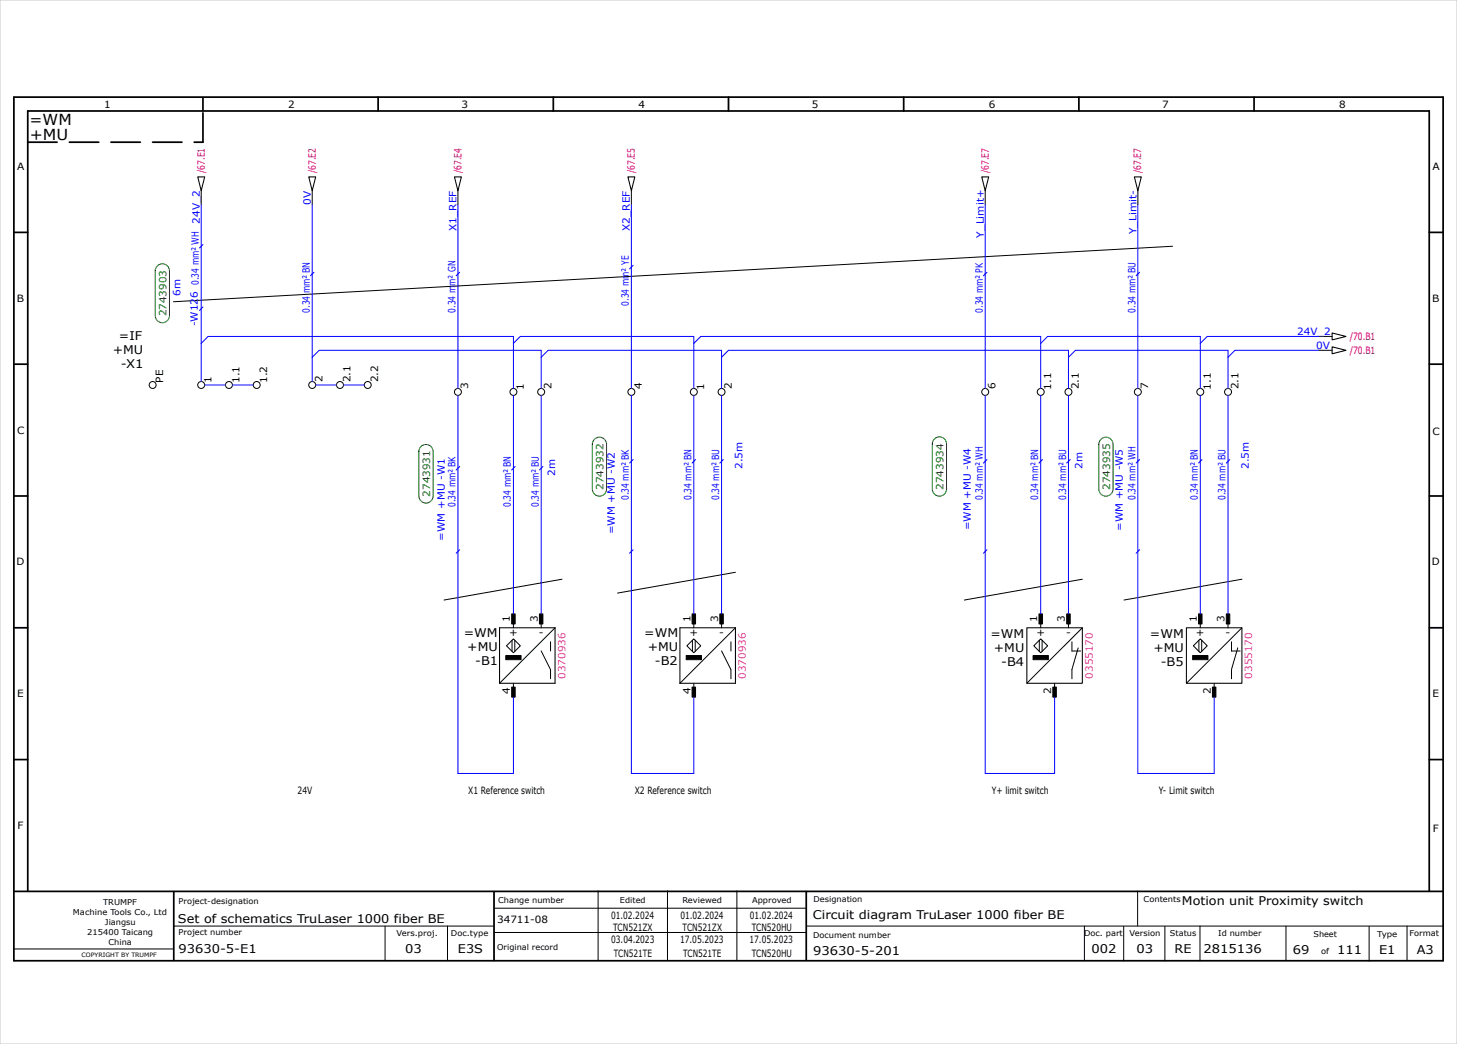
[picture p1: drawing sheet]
<svg xmlns="http://www.w3.org/2000/svg" width="420mm" height="301mm" viewBox="0 0 420 301" stroke-linecap="round" stroke-linejoin="round" font-family="sans-serif">
<g fill="none" stroke="#000" stroke-width=".5">
<path d="M4 28h412v249h-412zM58.5 28.2v3.8M109 28v4M159.5 28v4M210 28v4M260.5 28v4M311 28v4M361.5 28v4M4 67h4M412 67h4M4 105h4M412 105h4"/>
<path d="M4 143h4M412 143h4M4 181h4M412 181h4M4 219h4M412 219h4M4 257h412M8 257v-225h404v225M50.1 257.1v19.8M142.4 257.2v19.8M232.4 257.1v19.7"/>
</g>
<g fill="none" stroke="#000" stroke-width=".29">
<path d="M58 55v4M90 55v4M132 55v4M182 55v4M284 55v4M328 55v4M338 71l-288 16M380 97h4M380 101h4M148 179v2M156 179v2M162 167l-34 6"/>
<path d="M200 179v2M208 179v2M212 165l-34 6M300 179v2M308 179v2M312 167l-34 6M346 179v2M354 179v2M358 167l-34 6M146 186.2l2-2 2 2-2 2zM147.6 184.6v3.2M148 197v2"/>
<path d="M148.4 184.6v3.2M156 187.7l2.7 5.3M158.7 185v2.7M158.7 193v2.7M160 181l-16 16M199.6 184.6v3.2M200 184.2l2 2-2 2-2-2zM200 197v2M200.4 184.6v3.2M208 187.7l2.7 5.3M210.7 185v2.7M210.7 193v2.7"/>
<path d="M212 181l-16 16M299.6 184.6v3.2M300 184.2l2 2-2 2-2-2zM300.4 184.6v3.2M304 197v2M309 185v2.7h2.5M309 193v2.7M310.8 186.8l-1.8 6.2M312 181l-16 16M345.6 184.6v3.2M346 184.2l2 2-2 2-2-2zM346.4 184.6v3.2"/>
<path d="M350 197v2M355 185v2.7h2.5M355 193v2.7M356.8 186.8l-1.8 6.2M358 181l-16 16M172.4 256.9v20M192.4 256.9v20M212.4 256.9v20M327.9 256.9v10M4.1 273.6h45.7M50.1 267h92.2M111 267v10"/>
<path d="M129 267v10M142.4 261.9h90M142.4 268.9h90M232.5 267h183.5M312.6 267v10M323.9 267.1v10M335.8 267.1v10M345.9 267v10.1M370.7 267v9.8M394.7 267.1v10M405.6 267v10"/>
<circle cx="44" cy="111" r="1"/>
<circle cx="58" cy="111" r="1"/>
<circle cx="66" cy="111" r="1"/>
<circle cx="74" cy="111" r="1"/>
<circle cx="90" cy="111" r="1"/>
<circle cx="98" cy="111" r="1"/>
<circle cx="106" cy="111" r="1"/>
<circle cx="132" cy="113" r="1"/>
<circle cx="148" cy="113" r="1"/>
<circle cx="156" cy="113" r="1"/>
<circle cx="182" cy="113" r="1"/>
<circle cx="200" cy="113" r="1"/>
<circle cx="208" cy="113" r="1"/>
<circle cx="284" cy="113" r="1"/>
<circle cx="300" cy="113" r="1"/>
<circle cx="308" cy="113" r="1"/>
<circle cx="328" cy="113" r="1"/>
<circle cx="346" cy="113" r="1"/>
<circle cx="354" cy="113" r="1"/>
</g>
<path d="M8 41h50.5M58.5 41v-8.8" fill="none" stroke="#000" stroke-width=".5" stroke-dasharray="8.5 3.5"/>
<path d="M0 0h420v301h-420z" fill="none" stroke="#c9c9c9" stroke-width=".29"/>
<path d="M57 51h2l-1 4zM89 51h2l-1 4zM131 51h2l-1 4zM181 51h2l-1 4zM283 51h2l-1 4zM327 51h2l-1 4zM384 96l4 1-4 1zM384 100l4 1-4 1zM144 181h16v16h-16zM196 181h16v16h-16zM296 181h16v16h-16zM342 181h16v16h-16z" fill="none" stroke="#000" stroke-width=".3"/>
<g fill="#000" stroke="#000" stroke-width=".29">
<path d="M147.5 177h1v2.9h-1z" fill-rule="evenodd"/>
<path d="M155.5 177h1v2.9h-1z" fill-rule="evenodd"/>
<path d="M199.5 177h1v2.9h-1z" fill-rule="evenodd"/>
<path d="M207.5 177h1v2.9h-1z" fill-rule="evenodd"/>
<path d="M299.5 177h1v2.9h-1z" fill-rule="evenodd"/>
<path d="M307.5 177h1v2.9h-1z" fill-rule="evenodd"/>
<path d="M345.5 177h1v2.9h-1z" fill-rule="evenodd"/>
<path d="M353.5 177h1v2.9h-1z" fill-rule="evenodd"/>
<path d="M145.8 189h4.4v1.2h-4.4z" fill-rule="evenodd"/>
<path d="M197.8 189h4.4v1.2h-4.4z" fill-rule="evenodd"/>
<path d="M297.8 189h4.4v1.2h-4.4z" fill-rule="evenodd"/>
<path d="M343.8 189h4.4v1.2h-4.4z" fill-rule="evenodd"/>
<path d="M147.5 198.1h1v2.9h-1z" fill-rule="evenodd"/>
<path d="M199.5 198.1h1v2.9h-1z" fill-rule="evenodd"/>
<path d="M303.5 198.1h1v2.9h-1z" fill-rule="evenodd"/>
<path d="M349.5 198.1h1v2.9h-1z" fill-rule="evenodd"/>
</g>
<g fill="none" stroke="#00f" stroke-width=".29">
<path d="M58 59v51M90 59v51M132 59v53M182 59v53M284 59v53M328 59v53M58 99l2-2h88v15M148 99l2-2h50v15M200 99l2-2h98v15M300 99l2-2h44v15M380 97h-32l-2 2M59 111h6"/>
<path d="M67 111h6M90 103l2-2h64v11M91 111h6M99 111h6M132 114v109h16v-22M148 114v63M156 114v63M156 103l2-2h50v11M182 114v109h18v-22M200 114v63M208 114v63M208 103l2-2h98v11"/>
<path d="M284 114v109h20v-22M300 114v63M308 114v63M308 103l2-2h44v11M328 114v109h22v-22M346 114v63M354 114v63M380 101h-24l-2 2"/>
</g>
<g fill="#fff" stroke="#008000" stroke-width=".29">
<path d="M45.4 76.7a2.05 2.05 0 0 1 2.2-.5 2.05 2.05 0 0 1 1.2 1.9v12.9a2.05 2.05 0 0 1-2 2 2.05 2.05 0 0 1-2.1-2v-12.9z" fill-rule="evenodd"/>
<path d="M121.4 128.8a2.05 2.05 0 0 1 2.2-.5 2.05 2.05 0 0 1 1.3 1.9v12.8a2.05 2.05 0 0 1-2.1 2 2.05 2.05 0 0 1-2.1-2v-12.8z" fill-rule="evenodd"/>
<path d="M171.4 126.7a2.05 2.05 0 0 1 2.2-.5 2.05 2.05 0 0 1 1.3 1.9v12.9a2.05 2.05 0 0 1-2.1 2 2.05 2.05 0 0 1-2-2v-12.9z" fill-rule="evenodd"/>
<path d="M269.4 126.6a2.05 2.05 0 0 1 2.2-.5 2.05 2.05 0 0 1 1.2 1.9v13a2.05 2.05 0 0 1-2 2 2.05 2.05 0 0 1-2.1-2v-13z" fill-rule="evenodd"/>
<path d="M317.4 126.7a2.05 2.05 0 0 1 2.2-.5 2.05 2.05 0 0 1 1.2 1.9v12.9a2.05 2.05 0 0 1-2 2 2.05 2.05 0 0 1-2-2v-12.9z" fill-rule="evenodd"/>
</g>
<g fill="none" stroke="#00f" stroke-width=".3">
<path d="M58.5 70.5l-1 1M90.5 78.5l-1 1M132.5 78.5l-1 1M182.5 76.5l-1 1M284.5 78.5l-1 1M328.5 78.5l-1 1M58.5 88.5l-1 1M132.5 134.5l-1 1M148.5 134.5l-1 1M156.5 134.5l-1 1M182.5 132.5l-1 1M200.5 132.5l-1 1"/>
<path d="M208.5 132.5l-1 1M284.5 132.5l-1 1M300.5 132.5l-1 1M308.5 132.5l-1 1M328.5 132.5l-1 1M346.5 132.5l-1 1M354.5 132.5l-1 1M132.5 158.5l-1 1M182.5 158.5l-1 1M284.5 158.5l-1 1M328.5 158.5l-1 1"/>
</g>
<g font-size="4.4">
<text x="8.5" y="36">=WM</text>
<text x="8.6" y="40.5">+MU</text>
</g>
<g font-size="3.5">
<text x="34.3" y="98">=IF</text>
<text x="32.5" y="102">+MU</text>
<text x="34.8" y="106">-X1</text>
<text x="133.7" y="183.7">=WM</text>
<text x="185.7" y="183.7">=WM</text>
<text x="285.5" y="184">=WM</text>
<text x="331.5" y="184">=WM</text>
<text x="134.7" y="187.7">+MU</text>
<text x="137" y="191.7">-B1</text>
<text x="186.7" y="187.7">+MU</text>
<text x="188.8" y="191.7">-B2</text>
<text x="286.5" y="188">+MU</text>
<text x="332.5" y="188">+MU</text>
<text x="288.6" y="192">-B4</text>
<text x="334.6" y="192">-B5</text>
<text x="340.7" y="261">Motion unit Proximity switch</text>
<text x="51.3" y="266">Set of schematics TruLaser 1000 fiber BE</text>
<text x="234.3" y="265">Circuit diagram TruLaser 1000 fiber BE</text>
<text x="51.5" y="274.7">93630-5-E1</text>
<text x="116.8" y="274.9">03</text>
<text x="132" y="274.9">E3S</text>
<text x="234.4" y="275.3">93630-5-201</text>
<text x="314.6" y="274.8">002</text>
<text x="327.6" y="274.9">03</text>
<text x="338.6" y="274.8">RE</text>
<text x="346.9" y="274.7">2815136</text>
<text x="372.7" y="275">69</text>
<text x="385.4" y="275">111</text>
<text x="397.6" y="275">E1</text>
<text x="408.4" y="275">A3</text>
</g>
<g font-size="2.9">
<text x="30" y="31">1</text>
<text x="83" y="31">2</text>
<text x="133.1" y="31">3</text>
<text x="184.1" y="31">4</text>
<text x="234.1" y="31">5</text>
<text x="285" y="31">6</text>
<text x="335" y="31">7</text>
<text x="386" y="31">8</text>
<text x="5" y="49">A</text>
<text x="413" y="49">A</text>
<text x="4.8" y="87">B</text>
<text x="412.8" y="87">B</text>
<text x="47" y="110.3" transform="rotate(-90 47 110.3)">PE</text>
<text x="61" y="110.4" transform="rotate(-90 61 110.4)">1</text>
<text x="69" y="110.4" transform="rotate(-90 69 110.4)">1.1</text>
<text x="77" y="110.4" transform="rotate(-90 77 110.4)">1.2</text>
<text x="93" y="110.2" transform="rotate(-90 93 110.2)">2</text>
<text x="101" y="110.2" transform="rotate(-90 101 110.2)">2.1</text>
<text x="109" y="110.2" transform="rotate(-90 109 110.2)">2.2</text>
<text x="135" y="112.2" transform="rotate(-90 135 112.2)">3</text>
<text x="151" y="112.4" transform="rotate(-90 151 112.4)">1</text>
<text x="159" y="112.2" transform="rotate(-90 159 112.2)">2</text>
<text x="185" y="112.1" transform="rotate(-90 185 112.1)">4</text>
<text x="203" y="112.4" transform="rotate(-90 203 112.4)">1</text>
<text x="211" y="112.2" transform="rotate(-90 211 112.2)">2</text>
<text x="287" y="112.2" transform="rotate(-90 287 112.2)">6</text>
<text x="303" y="112.4" transform="rotate(-90 303 112.4)">1.1</text>
<text x="311" y="112.2" transform="rotate(-90 311 112.2)">2.1</text>
<text x="331" y="112.2" transform="rotate(-90 331 112.2)">7</text>
<text x="349" y="112.4" transform="rotate(-90 349 112.4)">1.1</text>
<text x="357" y="112.2" transform="rotate(-90 357 112.2)">2.1</text>
<text x="5" y="125">C</text>
<text x="413" y="125.5">C</text>
<text x="4.8" y="163">D</text>
<text x="412.7" y="163">D</text>
<text x="147" y="179.4" transform="rotate(-90 147 179.4)">1</text>
<text x="155" y="179.2" transform="rotate(-90 155 179.2)">3</text>
<text x="199" y="179.4" transform="rotate(-90 199 179.4)">1</text>
<text x="207" y="179.2" transform="rotate(-90 207 179.2)">3</text>
<text x="299" y="179.4" transform="rotate(-90 299 179.4)">1</text>
<text x="307" y="179.2" transform="rotate(-90 307 179.2)">3</text>
<text x="345" y="179.4" transform="rotate(-90 345 179.4)">1</text>
<text x="353" y="179.2" transform="rotate(-90 353 179.2)">3</text>
<text x="146.7" y="183.5">+</text>
<text x="155.3" y="183.5">-</text>
<text x="198.8" y="183.5">+</text>
<text x="207.3" y="183.5">-</text>
<text x="298.7" y="183.5">+</text>
<text x="307.3" y="183.5">-</text>
<text x="344.7" y="183.5">+</text>
<text x="353.3" y="183.5">-</text>
<text x="5" y="201">E</text>
<text x="147" y="200.1" transform="rotate(-90 147 200.1)">4</text>
<text x="199" y="200.1" transform="rotate(-90 199 200.1)">4</text>
<text x="303" y="200.2" transform="rotate(-90 303 200.2)">2</text>
<text x="349" y="200.2" transform="rotate(-90 349 200.2)">2</text>
<text x="413" y="201">E</text>
<text x="85.8" y="229">24V</text>
<text x="135" y="229">X1 Reference switch</text>
<text x="183" y="229">X2 Reference switch</text>
<text x="285.9" y="229">Y+ limit switch</text>
<text x="334" y="229">Y- Limit switch</text>
<text x="5.1" y="239">F</text>
<text x="413" y="240">F</text>
<text x="143.3" y="266">34711-08</text>
<text x="176.1" y="264.9">01.02.2024</text>
<text x="176.8" y="268.4">TCN521ZX</text>
<text x="196.1" y="264.9">01.02.2024</text>
<text x="196.8" y="268.4">TCN521ZX</text>
<text x="216.1" y="264.9">01.02.2024</text>
<text x="216.7" y="268.4">TCN520HU</text>
<text x="176.2" y="271.9">03.04.2023</text>
<text x="176.9" y="275.9">TCN521TE</text>
<text x="196" y="271.9">17.05.2023</text>
<text x="196.9" y="275.9">TCN521TE</text>
<text x="216" y="271.9">17.05.2023</text>
<text x="216.7" y="275.9">TCN520HU</text>
</g>
<g font-size="2.9" fill="#b60000">
<text x="59" y="49.9" transform="rotate(-90 59 49.9)">/67.E1</text>
<text x="91" y="49.9" transform="rotate(-90 91 49.9)">/67.E2</text>
<text x="133" y="49.9" transform="rotate(-90 133 49.9)">/67.E4</text>
<text x="183" y="49.9" transform="rotate(-90 183 49.9)">/67.E5</text>
<text x="285" y="49.9" transform="rotate(-90 285 49.9)">/67.E7</text>
<text x="329" y="49.9" transform="rotate(-90 329 49.9)">/67.E7</text>
<text x="389.1" y="98">/70.B1</text>
<text x="389.1" y="102">/70.B1</text>
</g>
<g font-size="2.9" fill="#00f">
<text x="89.6" y="59" transform="rotate(-90 89.6 59)">0V</text>
<text x="57.6" y="64.5" transform="rotate(-90 57.6 64.5)">24V_2</text>
<text x="131.6" y="66.6" transform="rotate(-90 131.6 66.6)">X1_REF</text>
<text x="181.6" y="66.6" transform="rotate(-90 181.6 66.6)">X2_REF</text>
<text x="283.6" y="68.5" transform="rotate(-90 283.6 68.5)">Y_Limit+</text>
<text x="327.6" y="67.5" transform="rotate(-90 327.6 67.5)">Y_Limit-</text>
<text x="57.3" y="82.2" transform="rotate(-90 57.3 82.2)">0.34 mm² WH</text>
<text x="52" y="85.2" transform="rotate(-90 52 85.2)">6m</text>
<text x="181.3" y="88.2" transform="rotate(-90 181.3 88.2)">0.34 mm² YE</text>
<text x="57" y="94.1" transform="rotate(-90 57 94.1)">-W126</text>
<text x="89.3" y="90.2" transform="rotate(-90 89.3 90.2)">0.34 mm² BN</text>
<text x="131.3" y="90.2" transform="rotate(-90 131.3 90.2)">0.34 mm² GN</text>
<text x="283.3" y="90.2" transform="rotate(-90 283.3 90.2)">0.34 mm² PK</text>
<text x="327.3" y="90.2" transform="rotate(-90 327.3 90.2)">0.34 mm² BU</text>
<text x="373.9" y="96.6">24V_2</text>
<text x="379.4" y="100.6">0V</text>
<text x="160" y="137.2" transform="rotate(-90 160 137.2)">2m</text>
<text x="214" y="135.2" transform="rotate(-90 214 135.2)">2.5m</text>
<text x="312" y="135.2" transform="rotate(-90 312 135.2)">2m</text>
<text x="360" y="135.2" transform="rotate(-90 360 135.2)">2.5m</text>
<text x="131.3" y="146.2" transform="rotate(-90 131.3 146.2)">0.34 mm² BK</text>
<text x="147.3" y="146.2" transform="rotate(-90 147.3 146.2)">0.34 mm² BN</text>
<text x="155.3" y="146.2" transform="rotate(-90 155.3 146.2)">0.34 mm² BU</text>
<text x="181.3" y="144.2" transform="rotate(-90 181.3 144.2)">0.34 mm² BK</text>
<text x="199.3" y="144.2" transform="rotate(-90 199.3 144.2)">0.34 mm² BN</text>
<text x="207.3" y="144.2" transform="rotate(-90 207.3 144.2)">0.34 mm² BU</text>
<text x="283.3" y="144.2" transform="rotate(-90 283.3 144.2)">0.34 mm² WH</text>
<text x="299.3" y="144.2" transform="rotate(-90 299.3 144.2)">0.34 mm² BN</text>
<text x="307.3" y="144.2" transform="rotate(-90 307.3 144.2)">0.34 mm² BU</text>
<text x="327.3" y="144.2" transform="rotate(-90 327.3 144.2)">0.34 mm² WH</text>
<text x="345.3" y="144.2" transform="rotate(-90 345.3 144.2)">0.34 mm² BN</text>
<text x="353.3" y="144.2" transform="rotate(-90 353.3 144.2)">0.34 mm² BU</text>
<text x="128.2" y="155.8" transform="rotate(-90 128.2 155.8)">=WM +MU -W1</text>
<text x="177.2" y="154" transform="rotate(-90 177.2 154)">=WM +MU -W2</text>
<text x="279.9" y="152.9" transform="rotate(-90 279.9 152.9)">=WM +MU -W4</text>
<text x="323.7" y="153.1" transform="rotate(-90 323.7 153.1)">=WM +MU -W5</text>
</g>
<g font-size="2.9" fill="#008000">
<text x="48" y="91.2" transform="rotate(-90 48 91.2)">2743903</text>
<text x="124" y="143.2" transform="rotate(-90 124 143.2)">2743931</text>
<text x="174" y="141.2" transform="rotate(-90 174 141.2)">2743932</text>
<text x="272" y="141.2" transform="rotate(-90 272 141.2)">2743934</text>
<text x="320" y="141.2" transform="rotate(-90 320 141.2)">2743935</text>
</g>
<g font-size="2.9" fill="#f0f">
<text x="163" y="195.7" transform="rotate(-90 163 195.7)">0370936</text>
<text x="215" y="195.7" transform="rotate(-90 215 195.7)">0370936</text>
<text x="315" y="195.6" transform="rotate(-90 315 195.6)">0355170</text>
<text x="361" y="195.6" transform="rotate(-90 361 195.6)">0355170</text>
</g>
<g font-size="2.3">
<text x="21" y="263.8">Machine Tools Co., Ltd</text>
<text x="29.7" y="260.8">TRUMPF</text>
<text x="51.5" y="260.7">Project-designation</text>
<text x="143.6" y="260.4">Change number</text>
<text x="178.7" y="260.4">Edited</text>
<text x="196.7" y="260.4">Reviewed</text>
<text x="216.8" y="260.4">Approved</text>
<text x="234.5" y="260.2">Designation</text>
<text x="329.7" y="260.1">Contents</text>
<text x="25.2" y="269.6">215400 Taicang</text>
<text x="30.3" y="266.7">Jiangsu</text>
<text x="51.5" y="269.7">Project number</text>
<text x="114.3" y="269.9">Vers.proj.</text>
<text x="130" y="269.9">Doc.type</text>
<text x="312.5" y="269.8">Doc. part</text>
<text x="325.6" y="269.9">Version</text>
<text x="337.3" y="269.8">Status</text>
<text x="351.2" y="269.8">Id number</text>
<text x="406.4" y="270">Format</text>
<text x="31.3" y="272.5">China</text>
<text x="143.3" y="273.9">Original record</text>
<text x="234.4" y="270.3">Document number</text>
<text x="378.6" y="270">Sheet</text>
<text x="380.8" y="275">of</text>
<text x="397" y="270">Type</text>
</g>
<text font-size="1.7" x="23.5" y="275.8">COPYRIGHT BY TRUMPF</text>
</svg>
